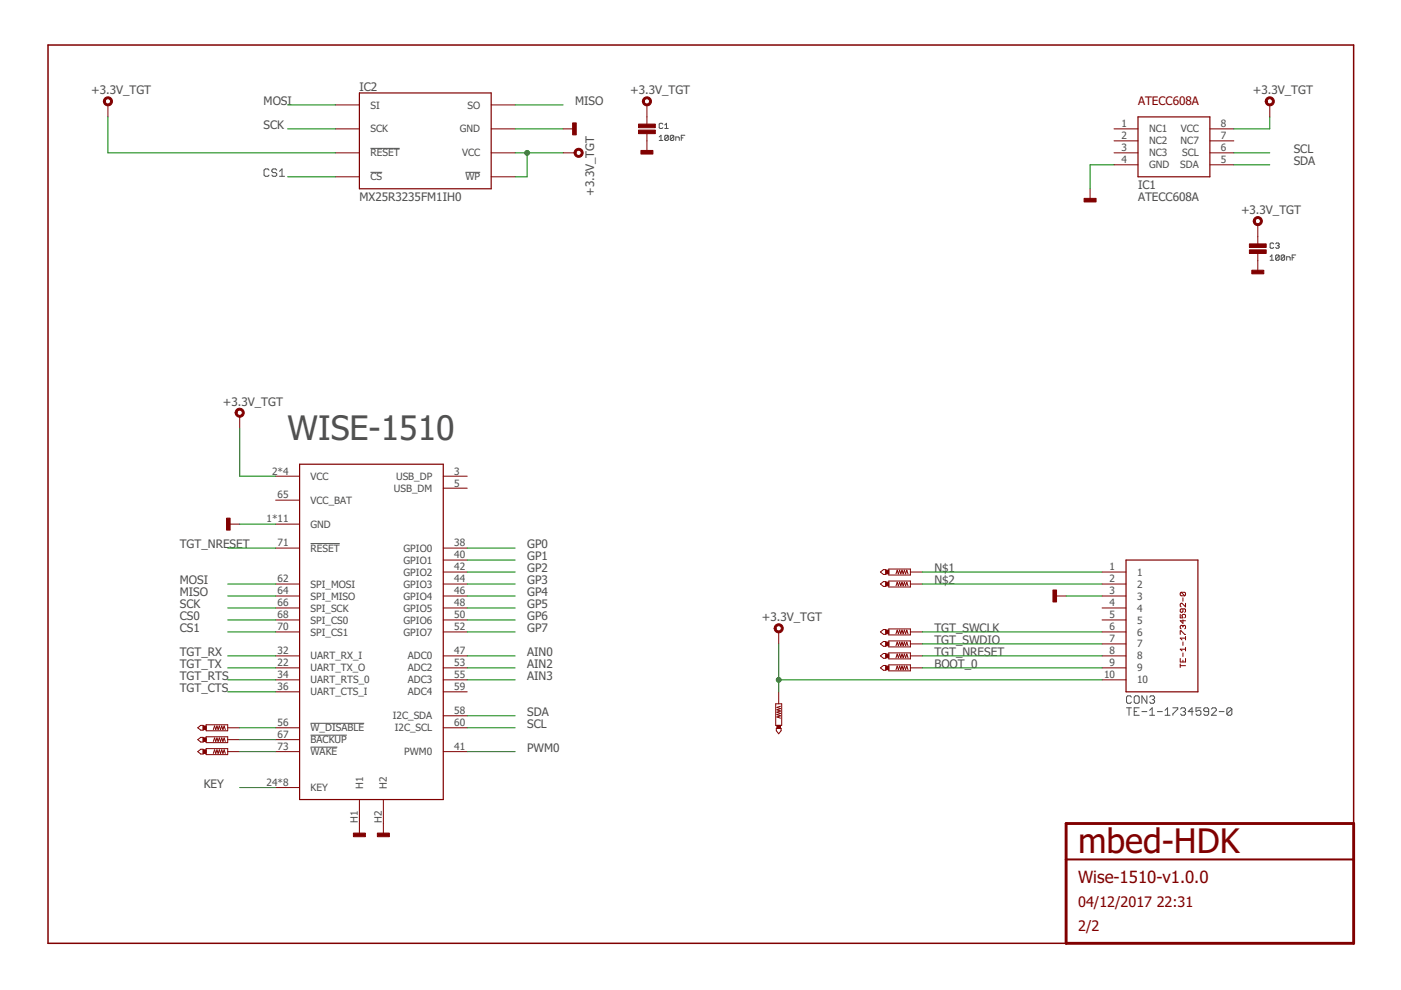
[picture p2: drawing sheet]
<svg xmlns="http://www.w3.org/2000/svg" width="297mm" height="210mm" viewBox="0 0 297 210" stroke-linecap="round" stroke-linejoin="round" font-family="sans-serif">
<g fill="none" stroke="#505050" stroke-width=".21">
<path d="M57 36.1l-.2-.3h-.5l-.3 .3v1l.3 .3h.5l.2-.3M58.7 36.1l-.3-.3h-.5l-.3 .3v.2l.3 .3h.5l.3 .3v.2l-.3 .3h-.5l-.3-.3M59.3 37.4h1M59.3 36.3l.5-.5v1.6M78.5 31.5h6.2M78.5 36.5h2.5M98.7 36.5h3.1M139.8 29l.3-.3v1.1M139.8 29.8h.7M140.5 26.3l-.2-.2h-.3l-.2 .2v.8l.2 .1h.3l.2-.1M140.9 27.2h.8M140.9 26.5l.4-.4v1.1"/>
<path d="M141.7 28.9v.7l-.2 .2-.6-.2M141.7 28.9l-.2-.2-.6 .2v.7M141.7 28.9l-.8 .7M142.9 28.9v.7l-.2 .2-.6-.2M142.9 28.9l-.2-.2-.6 .2v.7M142.9 28.9l-.8 .7M143.3 29.8v-.8h.5l.2 .2v.6M144.4 29.2h.4M145.2 28.7h-.8v1.1M269.3 54.4l.4-.3v1.1M269.3 55.2h.7M270 51.7l-.1-.2h-.4l-.2 .2v.8l.2 .1h.4l.1-.1"/>
<path d="M270.5 51.7l.1-.2h.4l.2 .2-.2 .4M270.8 52.1h.2M271 52.1l.2 .2-.2 .3h-.4l-.1-.1M271.2 54.3v.7l-.2 .2h-.4l-.1-.2M271.2 54.3l-.2-.2h-.4l-.1 .2v.7M271.2 54.3l-.7 .7M272.4 54.3v.7l-.2 .2h-.4l-.2-.2M272.4 54.3l-.2-.2h-.4l-.2 .2v.7M272.4 54.3l-.8 .7M272.8 55.2v-.8h.5l.2 .2v.6M274 54.6h.3M274.7 54.1h-.7v1.1"/>
<path d="M65.8 115.3h6.2M65.8 153.4h11.4M65.8 155.9h7.7M65.8 158.4h5.7M238.8 150.1h1.1M239.4 150.1v1.6M239.9 147.8l-.3-.3h-.5l-.3 .3v1l.3 .3h.5l.3-.3M240.5 150.9h.5M240.7 147.5h.6l.2 .3v1l-.2 .3h-.6l-.2-.3v-1zM241.5 150.1h-1v1.6h1M242.1 150.9h1.1M243.2 147.5v1.6l-1.1-1.6v1.6"/>
<path d="M243.8 147.8l.2-.3h.5l.3 .3v.3l-.3 .2M243.8 151.7h1M243.8 150.6l.5-.5v1.6M244.3 148.3h.2M244.5 148.3l.3 .3v.2l-.3 .3h-.5l-.2-.3M245.4 150.9h1M247 151.7h1.1M247 150.6l.5-.5v1.6M248.7 150.1h1v.2l-1 1.1v.3M250.3 150.3l.3-.2h.5l.3 .2v.3l-.3 .3M250.8 150.9h.3M251.1 150.9l.3 .2v.3l-.3 .3h-.5l-.3-.3"/>
<path d="M253 150.9h-1.1l.8-.8v1.6M254.6 150.1h-1v.8l.5-.3h.3l.2 .3v.5l-.2 .3h-.6l-.2-.3M256.3 150.9h-.8l-.3-.3v-.3l.3-.2h.5l.3 .2v1.1l-.3 .3h-.5l-.3-.3M256.8 150.3l.3-.2h.5l.3 .2v.3l-1.1 1.1h1.1M258.5 150.9h1M261.2 150.3l-.3-.2h-.5l-.3 .2v1.1M261.2 150.3v1.1l-.3 .3h-.5l-.3-.3M261.2 150.3l-1.1 1.1"/>
</g>
<path d="M287 174.6v-165.1h-276.8v190.5h215.8" fill="none" stroke="#800000" stroke-width=".32"/>
<path d="M226 174.6h61v25.4h-61z" fill="none" stroke="#800000" stroke-width=".61"/>
<path d="M226 182.2h61" fill="none" stroke="#800000" stroke-width=".42"/>
<g fill="none" stroke="#800000" stroke-width=".21">
<path d="M22.9 22.2v2.6M71.1 27.3h5.1M71.1 32.4h5.1M71.1 22.2h5.1M71.1 37.5h5.1M104.1 27.3h5.1M104.1 32.4h5.1M104.1 22.2h5.1M104.1 37.5h5.1M119.4 27.3h2.5M119.4 32.4h2.5M137.2 22.2v4.1"/>
<path d="M137.2 28.3v4.1M236.2 27.3h5.1M236.2 34.9h5.1M236.2 32.4h5.1M236.2 29.9h5.1M256.5 27.3h5.1M256.5 34.9h5.1M256.5 32.4h5.1M256.5 29.9h5.1M269.2 22.2v2.6M231.1 40v2.6M266.7 47.6v4.1"/>
<path d="M266.7 53.7v4.1M50.8 88.3v2.5M48.3 111.1h2.5M58.4 101h5.1M58.4 111.1h5.1M58.4 106h5.1M58.4 116.2h5.1M94 101h5.1M94 103.5h5.1M94 116.2h5.1M94 118.7h5.1M58.4 139.1h5.1"/>
<path d="M58.4 123.8h5.1M58.4 126.4h5.1M58.4 128.9h5.1M58.4 131.4h5.1M58.4 134h5.1M94 139.1h5.1M94 121.3h5.1M94 123.8h5.1M94 126.4h5.1M94 128.9h5.1M94 131.4h5.1M94 134h5.1"/>
<path d="M165.1 134v2.5M186.7 121.3l.6-.5h.5v1h-.5zM186.7 123.8l.6-.5h.5v1h-.5zM186.7 134l.6-.5h.5v1h-.5zM186.7 136.5l.6-.5h.5v1h-.5zM186.7 139.1l.6-.5h.5v1h-.5zM188.4 120.6h4.6v1.3h-4.6zM188.4 123.2h4.6v1.3h-4.6zM188.4 133.3h4.6v1.3h-4.6zM188.4 135.9h4.6v1.3h-4.6zM188.4 138.4h4.6v1.3h-4.6zM190 134.4l.2-.8 .3 .8 .2-.8 .3 .8 .2-.8 .3 .8 .2-.8 .3 .8 .3-.8 .2 .8"/>
<path d="M190 136.9l.2-.8 .3 .8 .2-.8 .3 .8 .2-.8 .3 .8 .2-.8 .3 .8 .3-.8 .2 .8M190 139.4l.2-.7 .3 .7 .2-.7 .3 .7 .2-.7 .3 .7 .2-.7 .3 .7 .3-.7 .2 .7M190 124.2l.2-.8 .3 .8 .2-.8 .3 .8 .2-.8 .3 .8 .2-.8 .3 .8 .3-.8 .2 .8M190 121.7l.2-.8 .3 .8 .2-.8 .3 .8 .2-.8 .3 .8 .2-.8 .3 .8 .3-.8 .2 .8M193 139.1h2.6M193 121.3h2.6M193 123.8h2.6M193 134h2.6M193 136.5h2.6M223.5 126.4h2.5M233.7 139.1h5M233.7 121.3h5"/>
<path d="M233.7 123.8h5M233.7 126.4h5M233.7 128.9h5M233.7 131.4h5M233.7 134h5M233.7 136.5h5M250.2 130.3v.7h.6l-.2-.4 .2-.3h.4l.2 .2-.2 .5M250.2 134.5v-.7h.2l.8 .7h.2M250.2 139.6v.8h1.2v-.8M250.4 125.6l-.2 .2v.3l.2 .2h.8M250.4 125.6h.8l.2 .2-.2 .5M250.4 125.6l.8 .7"/>
<path d="M250.8 129.1v.5l-.2 .2-.4-.2v-.3l.2-.2h.8l.2 .2v.3l-.2 .2M250.8 132.8l-.2-.2-.4 .2v.4l.2 .1M250.8 132.8l.2-.2 .4 .2v.4l-.2 .1M250.8 126.7v.8M250.8 131.4v.8l-.6-.6h1.2M250.8 132.8v.2M250.8 136.1v.7M250.8 138.4v.8M250.8 140v.4M251.4 127.9v.8l-.8-.8-.4 .2v.4l.2 .2M251.4 134.9v.8M251.4 137.3v.7"/>
<path d="M251.4 137.6h-1.2l.4 .4M251.4 135.3h-1.2l.4 .4M41.9 154.3l.7-.5h.5v1h-.5zM41.9 156.8l.7-.5h.5v1h-.5zM41.9 159.4l.7-.5h.5v1h-.5zM43.7 153.7h4.6v1.2h-4.6zM43.7 156.2h4.6v1.3h-4.6zM43.7 158.7h4.6v1.3h-4.6zM45.2 154.7l.3-.8 .2 .8 .3-.8 .2 .8 .3-.8 .3 .8 .2-.8 .3 .8 .2-.8 .3 .8M45.2 157.2l.3-.7 .2 .7 .3-.7 .2 .7 .3-.7 .3 .7 .2-.7 .3 .7 .2-.7 .3 .7M45.2 159.7l.3-.7 .2 .7 .3-.7 .2 .7 .3-.7 .3 .7 .2-.7 .3 .7 .2-.7 .3 .7M48.3 154.3h2.5"/>
<path d="M48.3 156.8h2.5M48.3 159.4h2.5M58.4 141.6h5.1M58.4 144.1h5.1M58.4 146.7h5.1M58.4 154.3h5.1M58.4 156.8h5.1M58.4 159.4h5.1M94 141.6h5.1M94 144.1h5.1M94 146.7h5.1M94 151.8h5.1"/>
<path d="M94 154.3h5.1M94 159.4h5.1M164.5 149.2h1.2v4.6h-1.2zM164.6 154.4h1v.5l-.5 .7-.5-.7zM165.1 146.7v2.5M165.5 149.7l-.8 .3 .8 .2-.8 .3 .8 .2-.8 .3 .8 .3-.8 .2 .8 .3-.8 .2 .8 .3M186.7 141.6l.6-.5h.5v1h-.5zM188.4 141h4.6v1.2h-4.6zM190 142l.2-.8 .3 .8 .2-.8 .3 .8 .2-.8 .3 .8 .2-.8 .3 .8 .3-.8 .2 .8M193 141.6h2.6M233.7 141.6h5M233.7 144.1h5"/>
<path d="M250.2 141.1h1.2M250.2 140.8v.7M58.4 167h5.1M76.2 169.5v7.6M81.3 169.5v7.6"/>
</g>
<path d="M76.2 19.7h27.9v20.3h-27.9zM241.3 24.8h15.2v12.7h-15.2zM63.5 98.4h30.5v71.1h-30.5zM238.7 118.7h15.3v28h-15.3z" fill="none" stroke="#800000" stroke-width=".25"/>
<g fill="#800000" stroke="#800000" stroke-width=".21">
<path d="M50.1 86.9a.97 .97 0 0 1 1.5 .1 .97 .97 0 0 1-.5 1.4 .97 .97 0 0 1-1.3-.9h.4a.56 .56 0 0 1 .8-.5 .56 .56 0 0 1 .2 .9 .56 .56 0 0 1-.9-.2l-.1-.2h-.4z" fill-rule="evenodd"/>
<path d="M268.5 20.9a.97 .97 0 0 1 1.5 .1 .97 .97 0 0 1-.5 1.4 .97 .97 0 0 1-1.3-.9h.4a.56 .56 0 0 1 .8-.6 .56 .56 0 0 1 .2 1 .56 .56 0 0 1-.9-.2l-.1-.2h-.4z" fill-rule="evenodd"/>
<path d="M265.9 46.3a.97 .97 0 0 1 1.6 .1 .97 .97 0 0 1-.5 1.4 .97 .97 0 0 1-1.3-.9h.4a.56 .56 0 0 1 .8-.6 .56 .56 0 0 1 .2 .9 .56 .56 0 0 1-1-.1v-.2h-.4z" fill-rule="evenodd"/>
<path d="M121.9 31.8a.97 .97 0 0 1 1.6 .1 .97 .97 0 0 1-.5 1.4 .97 .97 0 0 1-1.3-.9h.4a.56 .56 0 0 1 .8-.5 .56 .56 0 0 1 .1 .9 .56 .56 0 0 1-.8-.2l-.1-.2h-.4z" fill-rule="evenodd"/>
<path d="M22.1 20.9a.97 .97 0 0 1 1.6 .1 .97 .97 0 0 1-.5 1.4 .97 .97 0 0 1-1.3-.9h.4a.56 .56 0 0 1 .8-.6 .56 .56 0 0 1 .2 1 .56 .56 0 0 1-.9-.2l-.1-.2h-.4z" fill-rule="evenodd"/>
<path d="M136.4 20.9a.97 .97 0 0 1 1.6 .1 .97 .97 0 0 1-.6 1.4 .97 .97 0 0 1-1.2-.9h.4a.56 .56 0 0 1 .8-.5 .56 .56 0 0 1 .1 .9 .56 .56 0 0 1-.9-.2v-.2h-.4z" fill-rule="evenodd"/>
<path d="M164.3 132.6a.97 .97 0 0 1 1.6 .1 .97 .97 0 0 1-.5 1.5 .97 .97 0 0 1-1.3-1h.4a.56 .56 0 0 1 .8-.6 .56 .56 0 0 1 .2 1 .56 .56 0 0 1-.9-.2l-.1-.2h-.4z" fill-rule="evenodd"/>
</g>
<g fill="#800000" stroke="#800000" stroke-width=".21">
<path d="M48 109.9h.8v2.5h-.8z"/>
<path d="M229.8 42.1h2.6v.7h-2.6z"/>
<path d="M264.9 51.7h3.6v.8h-3.6z"/>
<path d="M264.9 53h3.6v.7h-3.6z"/>
<path d="M265.4 57.3h2.5v.8h-2.5z"/>
<path d="M121.4 26.1h.8v2.5h-.8z"/>
<path d="M135.4 26.3h3.5v.8h-3.5z"/>
<path d="M135.4 27.6h3.5v.7h-3.5z"/>
<path d="M135.9 31.9h2.5v.8h-2.5z"/>
<path d="M223.2 125.1h.8v2.5h-.8z"/>
<path d="M187.8 133.6h.6v.8h-.6z"/>
<path d="M187.8 136.1h.6v.8h-.6z"/>
<path d="M187.8 138.7h.6v.7h-.6z"/>
<path d="M187.8 123.4h.6v.8h-.6z"/>
<path d="M187.8 120.9h.6v.8h-.6z"/>
<path d="M187.8 141.2h.6v.8h-.6z"/>
<path d="M43.1 153.9h.6v.8h-.6z"/>
<path d="M43.1 156.4h.6v.8h-.6z"/>
<path d="M43.1 159h.6v.7h-.6z"/>
<path d="M164.7 153.8h.8v.6h-.8z"/>
<path d="M74.9 176.6h2.6v.8h-2.6z"/>
<path d="M80 176.6h2.5v.8h-2.5z"/>
</g>
<g fill="none" stroke="#008000" stroke-width=".21">
<path d="M22.9 24.8v7.6h48.2M61 27.3h10.1M61 37.5h10.1M61 22.2h10.1M109.2 27.3h10.2M109.2 32.4h10.2M109.2 22.2h10.2M111.8 32.4v5.1h-2.6M236.2 34.9h-5.1v5.1M261.6 32.4h7.6M261.6 34.9h7.6M269.2 24.8v2.5h-7.6"/>
<path d="M50.8 90.8v10.2h7.6M48.3 116.2h10.1M50.8 111.1h7.6M99.1 116.2h10.1M99.1 118.7h10.1M48.3 126.4h10.1M48.3 123.8h10.1M48.3 131.4h10.1M48.3 128.9h10.1M48.3 134h10.1M48.3 139.1h10.1M99.1 126.4h10.1"/>
<path d="M99.1 123.8h10.1M99.1 131.4h10.1M99.1 128.9h10.1M99.1 134h10.1M99.1 139.1h10.1M99.1 121.3h10.1M165.1 136.5v10.2M195.6 123.8h38.1M195.6 134h38.1M195.6 139.1h38.1M195.6 121.3h38.1M195.6 136.5h38.1"/>
<path d="M226 126.4h7.7M48.3 144.1h10.1M48.3 141.6h10.1M48.3 146.7h10.1M50.8 159.4h7.6M50.8 154.3h7.6M50.8 156.8h7.6M99.1 144.1h10.1M99.1 159.4h10.1M99.1 154.3h10.1M99.1 151.8h10.1M99.1 141.6h10.1"/>
<path d="M165.1 144.1h68.6M195.6 141.6h38.1M50.8 167h7.6"/>
</g>
<g fill="#008000" stroke="#008000" stroke-width=".21">
<circle cx="111.8" cy="32.4" r=".51"/>
<circle cx="165.1" cy="144.1" r=".51"/>
</g>
<text font-size="7.2" fill="#505050" x="61" y="93.3">WISE-1510</text>
<text font-size="7.2" fill="#800000" x="228.6" y="181">mbed-HDK</text>
<text font-size="3.6" fill="#800000" x="228.6" y="187.3">Wise-1510-v1.0.0</text>
<g font-size="3.1" fill="#800000">
<text x="228.6" y="192.4">04/12/2017</text>
<text x="228.6" y="197.5">2/2</text>
<text x="245.2" y="192.4">22:31</text>
</g>
<g font-size="2.5" fill="#505050">
<text x="19.3" y="20">+3.3V_TGT</text>
<text x="55.9" y="22.2">MOSI</text>
<text x="76.2" y="19.2">IC2</text>
<text x="121.9" y="22.2">MISO</text>
<text x="133.6" y="20">+3.3V_TGT</text>
<text x="265.7" y="20">+3.3V_TGT</text>
<text x="55.9" y="27.3">SCK</text>
<text x="274.3" y="32.4">SCL</text>
<text x="274.3" y="34.9">SDA</text>
<text x="126" y="41.6" transform="rotate(-90 126 41.6)">+3.3V_TGT</text>
<text x="241.3" y="40">IC1</text>
<text x="76.2" y="42.6">MX25R3235FM1IH0</text>
<text x="241.3" y="42.6">ATECC608A</text>
<text x="263.1" y="45.4">+3.3V_TGT</text>
<text x="47.3" y="86">+3.3V_TGT</text>
<text x="38.1" y="116.2">TGT_NRESET</text>
<text x="111.8" y="116.2">GP0</text>
<text x="111.8" y="118.7">GP1</text>
<text x="38.1" y="123.8">MOSI</text>
<text x="111.8" y="121.3">GP2</text>
<text x="111.8" y="123.8">GP3</text>
<text x="198.1" y="121.3">N$1</text>
<text x="198.1" y="123.8">N$2</text>
<text x="38.1" y="131.4">CS0</text>
<text x="38.1" y="128.9">SCK</text>
<text x="38.1" y="126.4">MISO</text>
<text x="111.8" y="126.4">GP4</text>
<text x="111.8" y="128.9">GP5</text>
<text x="111.8" y="131.4">GP6</text>
<text x="161.5" y="131.7">+3.3V_TGT</text>
<text x="38.1" y="134">CS1</text>
<text x="111.8" y="134">GP7</text>
<text x="198.1" y="134">TGT_SWCLK</text>
<text x="198.1" y="136.5">TGT_SWDIO</text>
<text x="38.1" y="139.1">TGT_RX</text>
<text x="38.1" y="141.6">TGT_TX</text>
<text x="111.8" y="139.1">AIN0</text>
<text x="111.8" y="141.6">AIN2</text>
<text x="198.1" y="139.1">TGT_NRESET</text>
<text x="198.1" y="141.6">BOOT_0</text>
<text x="38.1" y="144.1">TGT_RTS</text>
<text x="38.1" y="146.7">TGT_CTS</text>
<text x="111.8" y="144.1">AIN3</text>
<text x="111.8" y="154.3">SCL</text>
<text x="111.8" y="151.8">SDA</text>
<text x="111.8" y="159.4">PWM0</text>
<text x="43.2" y="167">KEY</text>
</g>
<text font-size="2.5" fill="#800000" x="241.3" y="22.2">ATECC608A</text>
<g font-size="2.1" fill="#505050">
<text x="78.5" y="23">SI</text>
<text x="99.1" y="23">SO</text>
<text x="78.5" y="28.1">SCK</text>
<text x="97.5" y="28.1">GND</text>
<text x="237.8" y="27">1</text>
<text x="237.8" y="29.5">2</text>
<text x="243.6" y="28.1">NC1</text>
<text x="250.3" y="28.1">VCC</text>
<text x="258.9" y="27">8</text>
<text x="258.9" y="29.5">7</text>
<text x="78.5" y="33.2">RESET</text>
<text x="98" y="33.2">VCC</text>
<text x="237.8" y="34.6">4</text>
<text x="237.8" y="32">3</text>
<text x="243.6" y="35.7">GND</text>
<text x="243.6" y="30.6">NC2</text>
<text x="243.6" y="33.2">NC3</text>
<text x="250.2" y="35.7">SDA</text>
<text x="250.3" y="30.6">NC7</text>
<text x="250.6" y="33.2">SCL</text>
<text x="258.9" y="32">6</text>
<text x="258.9" y="34.6">5</text>
<text x="78.5" y="38.2">CS</text>
<text x="98.7" y="38.2">WP</text>
<text x="57.7" y="100.6">2*4</text>
<text x="65.8" y="101.7">VCC</text>
<text x="84" y="101.7">USB_DP</text>
<text x="96.3" y="100.6">3</text>
<text x="58.8" y="105.7">65</text>
<text x="65.8" y="106.8">VCC_BAT</text>
<text x="83.5" y="104.3">USB_DM</text>
<text x="96.3" y="103.2">5</text>
<text x="56.5" y="110.8">1*11</text>
<text x="65.8" y="111.9">GND</text>
<text x="58.8" y="115.8">71</text>
<text x="65.8" y="117">RESET</text>
<text x="85.6" y="117">GPIO0</text>
<text x="85.6" y="119.5">GPIO1</text>
<text x="96.3" y="115.8">38</text>
<text x="96.3" y="118.4">40</text>
<text x="58.8" y="123.5">62</text>
<text x="65.8" y="124.6">SPI_MOSI</text>
<text x="85.6" y="122">GPIO2</text>
<text x="85.6" y="124.6">GPIO3</text>
<text x="96.3" y="120.9">42</text>
<text x="96.3" y="123.5">44</text>
<text x="235.2" y="120.9">1</text>
<text x="235.2" y="123.5">2</text>
<text x="241.1" y="122">1</text>
<text x="241.1" y="124.6">2</text>
<text x="58.8" y="126">64</text>
<text x="58.8" y="128.5">66</text>
<text x="58.8" y="131.1">68</text>
<text x="65.8" y="127.1">SPI_MISO</text>
<text x="65.8" y="129.7">SPI_SCK</text>
<text x="85.6" y="127.1">GPIO4</text>
<text x="85.6" y="129.7">GPIO5</text>
<text x="96.3" y="126">46</text>
<text x="96.3" y="128.5">48</text>
<text x="96.3" y="131.1">50</text>
<text x="235.2" y="126">3</text>
<text x="235.2" y="128.5">4</text>
<text x="235.2" y="131.1">5</text>
<text x="241.1" y="127.1">3</text>
<text x="241.1" y="129.7">4</text>
<text x="58.8" y="133.6">70</text>
<text x="65.8" y="132.2">SPI_CS0</text>
<text x="65.8" y="134.7">SPI_CS1</text>
<text x="85.6" y="132.2">GPIO6</text>
<text x="85.6" y="134.7">GPIO7</text>
<text x="96.3" y="133.6">52</text>
<text x="235.2" y="133.6">6</text>
<text x="235.2" y="136.2">7</text>
<text x="241.1" y="132.2">5</text>
<text x="241.1" y="134.7">6</text>
<text x="241.1" y="137.3">7</text>
<text x="58.8" y="138.7">32</text>
<text x="58.8" y="141.2">22</text>
<text x="58.8" y="143.8">34</text>
<text x="65.8" y="139.8">UART_RX_I</text>
<text x="65.8" y="142.4">UART_TX_O</text>
<text x="86.4" y="139.8">ADC0</text>
<text x="86.4" y="142.4">ADC2</text>
<text x="96.3" y="138.7">47</text>
<text x="96.3" y="141.2">53</text>
<text x="96.3" y="143.8">55</text>
<text x="234.1" y="143.8">10</text>
<text x="235.2" y="138.7">8</text>
<text x="235.2" y="141.2">9</text>
<text x="241.1" y="139.8">8</text>
<text x="241.1" y="142.4">9</text>
<text x="58.8" y="146.3">36</text>
<text x="65.8" y="144.9">UART_RTS_0</text>
<text x="65.8" y="147.4">UART_CTS_I</text>
<text x="86.4" y="144.9">ADC3</text>
<text x="86.4" y="147.4">ADC4</text>
<text x="96.3" y="146.3">59</text>
<text x="241.1" y="144.9">10</text>
<text x="58.8" y="153.9">56</text>
<text x="65.8" y="155.1">W_DISABLE</text>
<text x="83.3" y="152.5">I2C_SDA</text>
<text x="83.7" y="155.1">I2C_SCL</text>
<text x="96.3" y="151.4">58</text>
<text x="96.3" y="153.9">60</text>
<text x="58.8" y="156.5">67</text>
<text x="58.8" y="159">73</text>
<text x="65.8" y="157.6">BACKUP</text>
<text x="65.8" y="160.1">WAKE</text>
<text x="85.7" y="160.1">PWM0</text>
<text x="96.3" y="159">41</text>
<text x="56.5" y="166.6">24*8</text>
<text x="65.8" y="167.8">KEY</text>
<text x="77" y="167.2" transform="rotate(-90 77 167.2)">H1</text>
<text x="82.1" y="167.2" transform="rotate(-90 82.1 167.2)">H2</text>
<text x="75.9" y="174.5" transform="rotate(-90 75.9 174.5)">H1</text>
<text x="80.9" y="174.5" transform="rotate(-90 80.9 174.5)">H2</text>
</g>
</svg>
